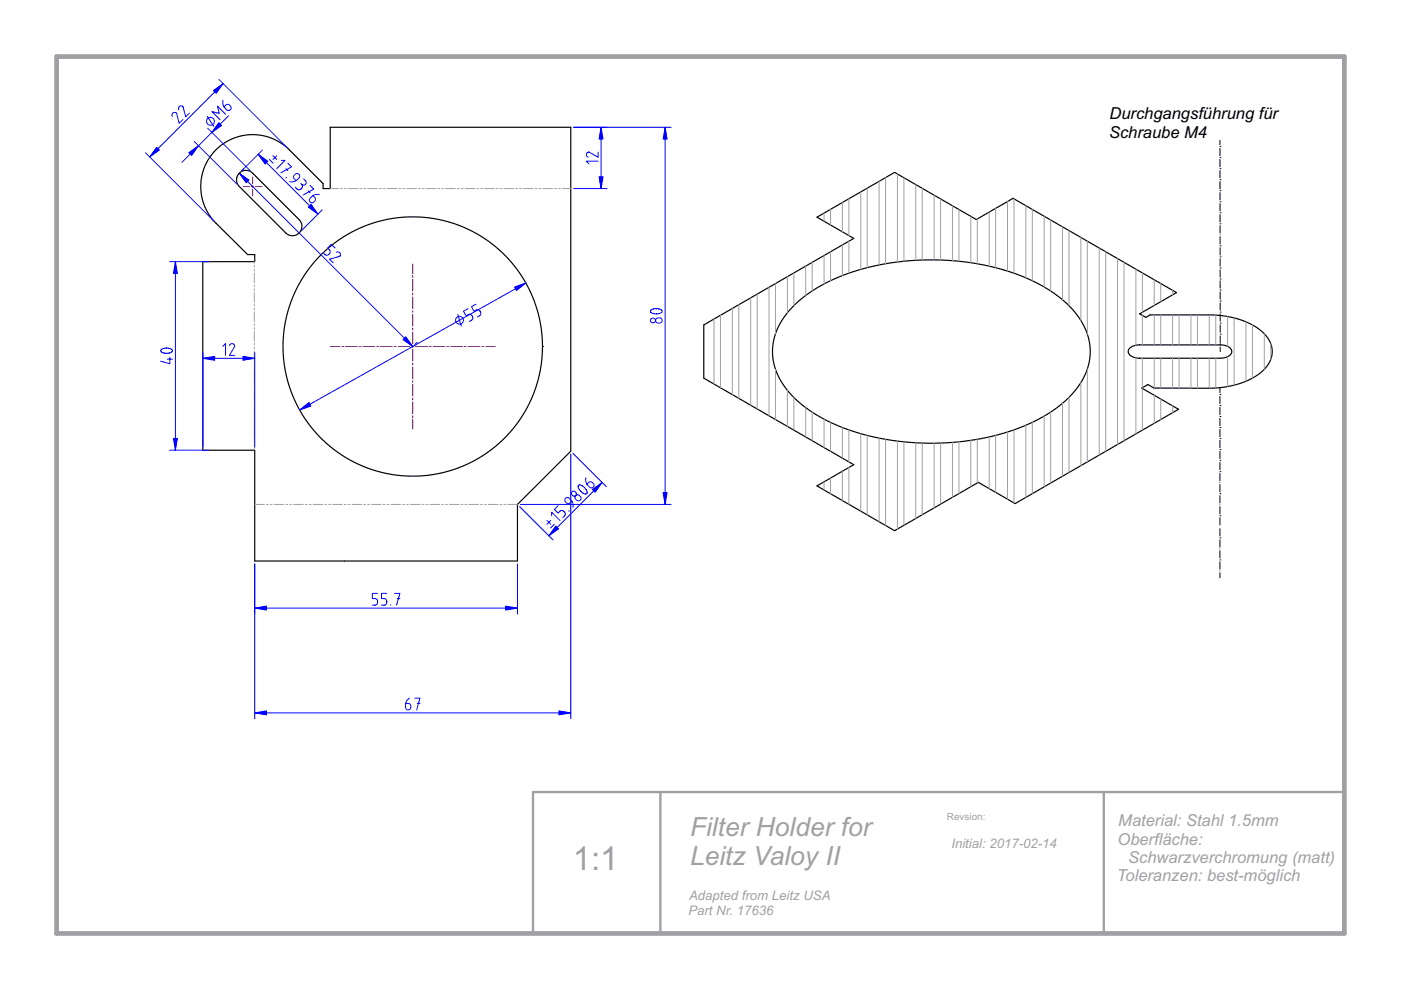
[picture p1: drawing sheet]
<svg xmlns="http://www.w3.org/2000/svg" width="297mm" height="210mm" viewBox="0 0 297 210" stroke-linecap="round" stroke-linejoin="round" font-family="sans-serif">
<g fill="none" stroke="#000" stroke-width=".25">
<path d="M45.8 31.8l2.4-1.9 2.9-1.1 1.5-.2h1.5l3 .5 2.1 1 2 1.5 7.3 7.3v1.1h1.5v-13h51v68.7l-11.3 11.3v11.9h-55.7v-23.4h-11v-40h11v-1.5h-1.5l-6.7-6.7-1.6-1.9-1-2.3-.4-1.4-.2-1.6 .2-3 .5-1.5 .6-1.4 .9-1.3zM115 73.5h.1M149.2 68.9l31.8-18.4-7.8-4.5 16.5-9.5 17.3 10 7.8-4.5 34.6 20-7.8 4.5 1.3 .8 1-.5h12.7l2.9 .2a13.2 13.2 0 0 1 9.4 4.9 5.2 5.2 0 0 1-1.6 7.1 17.8 17.8 0 0 1-11 3.3h-11.6l-1.3-.8-1.3 .8 7.8 4.5-34.7 20-7.8-4.5-17.7 10.2-16.5-9.5 7.8-4.5-31.8-18.3zM168.2 65a35.8 35.8 0 0 1 18.7-8.9 53.7 53.7 0 0 1 32.6 3.7 21.2 21.2 0 0 1 10.8 10.5 12.4 12.4 0 0 1-3.1 13.4 34.7 34.7 0 0 1-18.4 9.1 54 54 0 0 1-33.3-3.5 21.2 21.2 0 0 1-10.9-10.5 12.4 12.4 0 0 1 3.2-13.4z"/>
<circle cx="87.5" cy="73.5" r="27.5"/>
</g>
<g fill="none" stroke="#a0a0a4" stroke-width=".21">
<path d="M70 40h1.8M72.2 40h.4M73 40h.4M73.8 40h2.1M76.3 40h.4M77.1 40h.5M78 40h2M80.4 40h.5M81.3 40h.4M82.1 40h2.1M84.6 40h.4M85.4 40h.4"/>
<path d="M86.2 40h2.1M88.7 40h.4M89.5 40h.4M90.4 40h2M92.8 40h.4M93.7 40h.4M94.5 40h2M97 40h.4M97.8 40h.4M98.6 40h2.1M101.1 40h.4M101.9 40h.4"/>
<path d="M102.7 40h2.1M105.2 40h.4M106 40h.4M106.9 40h2M109.3 40h.5M110.2 40h.4M111 40h2.1M113.5 40h.4M114.3 40h.4M115.1 40h2.1M117.6 40h.4M118.4 40h.4"/>
<path d="M119.2 40h1.8M53.9 55.4v.4M53.9 56.3v.4M53.9 57.1v.4M53.9 57.9v2.1M53.9 60.4v.4M53.9 61.2v.4M53.9 62v2.1M53.9 64.5v.4M53.9 65.3v.4M53.9 66.2v2M53.9 68.6v.4"/>
<path d="M53.9 69.5v.4M53.9 70.3v2M53.9 72.8v.4M53.9 73.6v.4M53.9 74.4v2.1M53.9 76.9v.4M53.9 77.7v.4M53.9 78.5v2.1M53.9 81v.4M53.9 81.8v.4M53.9 82.7v2M53.9 85.1v.4"/>
<path d="M53.9 86v.4M53.9 86.8v2M53.9 89.3v.4M53.9 90.1v.4M53.9 90.9v2.1M53.9 93.4v.4M53.9 94.2v.4M53.9 95v.4M54 107h2.1M56.5 107h.4M57.3 107h.4M58.1 107h2.1"/>
<path d="M60.6 107h.4M61.4 107h.4M62.3 107h2M64.7 107h.4M65.6 107h.4M66.4 107h2M68.9 107h.4M69.7 107h.4M70.5 107h2.1M73 107h.4M73.8 107h.4M74.6 107h2.1"/>
<path d="M77.1 107h.4M77.9 107h.5M78.8 107h2M81.2 107h.5M82.1 107h.4M82.9 107h2.1M85.4 107h.4M86.2 107h.4M87 107h2.1M89.5 107h.4M90.3 107h.4M91.1 107h2.1"/>
<path d="M93.6 107h.4M94.4 107h.5M95.3 107h2M97.8 107h.4M98.6 107h.4M99.4 107h2.1M101.9 107h.4M102.7 107h.4M103.5 107h2.1M106 107h.4M106.8 107h.4M107.7 107h2"/>
</g>
<g fill="none" stroke="#f00" stroke-width=".21">
<path d="M51.6 39.5h1.3M53.4 39.5h.4M53.6 37.5v1.4M53.6 39.3v.4M54.2 39.5h1.4M53.6 40.2v1.3M87.5 56v2M87.5 58.4v.4M87.5 59.2v2.5M70 73.5h2M72.4 73.5h.5M73.3 73.5h2.4"/>
<path d="M76.2 73.5h.4M77 73.5h2.5M79.9 73.5h.4M80.7 73.5h2.5M83.6 73.5h.4M84.4 73.5h2.5M87.3 73.5h.4M87.5 62.1v.4M87.5 62.9v2.5M87.5 65.8v.4M87.5 66.7v2.4M87.5 69.5v.5"/>
<path d="M87.5 70.4v2.4M87.5 73.3v.4M87.5 74.1v2.5M87.5 77v.4M87.5 77.8v2.5M88.1 73.5h2.5M91 73.5h.4M91.8 73.5h2.5M94.7 73.5h.4M95.6 73.5h2.4M98.4 73.5h.5M99.3 73.5h2.5"/>
<path d="M102.2 73.5h.4M103 73.5h2M87.5 80.7v.4M87.5 81.5v2.5M87.5 84.4v.4M87.5 85.2v2.5M87.5 88.1v.4M87.5 88.9v2.1"/>
</g>
<path d="M140 167.9v30M234 167.9v30M285 167.9h-172v30" fill="none" stroke="#a0a0a4" stroke-width=".5"/>
<path d="M12 12h273v185.9h-273z" fill="none" stroke="#a0a0a4" stroke-width="1"/>
<path d="M50.7 36.7l36.8 36.8M51.6 35.8l-.4 .5M88.4 72.6l-.4 .4" fill="none" stroke="#00f" stroke-width=".21"/>
<path d="M85.4 72l.6-.6 1.5 2.1z" fill="#00f"/>
<path d="M85.4 72l.6-.6 1.5 2.1z" fill="#00f" stroke="#00f" stroke-width=".21"/>
<path d="M50.7 36.7l2.1 1.5-.6 .6z" fill="#00f"/>
<path d="M50.7 36.7l2.1 1.5-.6 .6z" fill="#00f" stroke="#00f" stroke-width=".21"/>
<path d="M71 52.6l-.7-.8-.8 .8 .4 .4a.71 .71 0 0 1-.1 .9 .71 .71 0 0 1-.9 .1l-.4-.4M71.3 53.5a.54 .54 0 0 1 .8 .1 .54 .54 0 0 1-.2 .8l-2 .5 .7 .8M111.5 60l-48 26.9" fill="none" stroke="#00f" stroke-width=".21"/>
<path d="M63.5 86.9l2-1.5 .4 .7z" fill="#00f"/>
<path d="M63.5 86.9l2-1.5 .4 .7z" fill="#00f" stroke="#00f" stroke-width=".21"/>
<path d="M109.1 60.9l2.4-.9-2 1.6z" fill="#00f"/>
<path d="M109.1 60.9l2.4-.9-2 1.6z" fill="#00f" stroke="#00f" stroke-width=".21"/>
<g fill="none" stroke="#00f" stroke-width=".21">
<path d="M46.4 16.8l14.5 14.5M47.3 17.7l-15.6 15.6M30.9 32.4l14.4 14.5M97.1 66.7l.7 2.4M99.2 65.4l-.9 .6 .5 1 .5-.3a.71 .71 0 0 1 .8 .3 .71 .71 0 0 1-.1 .9l-.5 .3M100.9 64.5l-.9 .5 .5 1 .5-.3a.71 .71 0 0 1 .8 .4 .71 .71 0 0 1-.1 .8l-.5 .3"/>
<circle cx="97.4" cy="67.9" r=".83"/>
</g>
<path d="M45.2 19.2l2.1-1.5-1.5 2.1z" fill="#00f"/>
<path d="M45.2 19.2l2.1-1.5-1.5 2.1z" fill="#00f" stroke="#00f" stroke-width=".21"/>
<path d="M33.2 31.2l.6 .6-2.1 1.5z" fill="#00f"/>
<path d="M33.2 31.2l.6 .6-2.1 1.5z" fill="#00f" stroke="#00f" stroke-width=".21"/>
<path d="M36.5 24.7a.54 .54 0 0 1 .2-.8 .54 .54 0 0 1 .8 .2l.5 2 .8-.7M37.9 23.3a.54 .54 0 0 1 .2-.8 .54 .54 0 0 1 .7 .2l.6 2.1 .8-.8M121.5 96.1l7 7.1M110.2 107.4l7 7.1M127.7 102.3l-11.3 11.3" fill="none" stroke="#00f" stroke-width=".21"/>
<path d="M125.6 103.8l2.1-1.5-1.5 2.1z" fill="#00f"/>
<path d="M125.6 103.8l2.1-1.5-1.5 2.1z" fill="#00f" stroke="#00f" stroke-width=".21"/>
<path d="M117.8 111.5l.6 .6-2 1.5z" fill="#00f"/>
<path d="M117.8 111.5l.6 .6-2 1.5z" fill="#00f" stroke="#00f" stroke-width=".21"/>
<g fill="none" stroke="#00f" stroke-width=".21">
<path d="M35.9 55.5h8.5M37.2 55.5v40M35.9 95.5h8.5M116 110.4l.8 .7M116.8 110.4l-.8 .7M117 109.4v-.8l1.7 1.8M117.5 111.1l-.7 .8M118.3 107.2l-.8 .8 .8 .8 .4-.4a.71 .71 0 0 1 .9 .1 .71 .71 0 0 1 .1 .9l-.4 .4M120.6 108.3l.1 .1M121.3 106.3l-.4 .3a.67 .67 0 0 1-1-.1 .67 .67 0 0 1 .3-1 1.72 1.72 0 0 1 1.3 2.1M122.1 105.1a.67 .67 0 0 1 .9 .1 .67 .67 0 0 1-.2 1 .74 .74 0 0 1-.7-.3 .74 .74 0 0 1 0-.8zM122.7 102.9h.4l.8 .5 .6 .8-.1 .5h-.5l-.8-.5-.5-.8z"/>
<path d="M124.2 101.3a1.71 1.71 0 0 0 1.3 2.1 .67 .67 0 0 0 .3-.9 .67 .67 0 0 0-1-.2l-.4 .4"/>
<circle cx="121.7" cy="104.7" r=".52"/>
</g>
<path d="M36.8 93h.8l-.4 2.5z" fill="#00f"/>
<path d="M36.8 93h.8l-.4 2.5z" fill="#00f" stroke="#00f" stroke-width=".21"/>
<path d="M37.2 55.5l.4 2.5h-.8z" fill="#00f"/>
<path d="M37.2 55.5l.4 2.5h-.8z" fill="#00f" stroke="#00f" stroke-width=".21"/>
<path d="M41.2 30l9.1 9.1M44 27.2l9.1 9.1M48.5 24.5l-9.9 9.9M34.2 74.1l.6-.2 .9-.1 .6 .2 .3 .4-.5 .4-1.2 .1-.7-.3-.1-.2zM35.5 76.2h1.1M36 75.7v1.4l-1.9-.5" fill="none" stroke="#00f" stroke-width=".21"/>
<path d="M50.7 36.7l.6-.4 .7-.2 .7 .1 .7 .3 10 10.1 .5 .6 .1 .8-.2 .8-.4 .6-.6 .4-.7 .2-.7-.1-.6-.3-10.1-10.1-.4-.6-.1-.8 .1-.8zM239.5 73.8l.8-.5 1.2-.2h17.3l1 .2 .7 .3 .5 .5 .2 .5-.2 .5-.5 .4-1.5 .4h-17.5l-1.2-.2-.8-.5-.3-.7z" fill="none" stroke="#000" stroke-width=".25"/>
<g fill="none" stroke="#a0a0a4" stroke-width=".21">
<path d="M183.9 39.9v16.9M186.4 38.4v17.8M187.8 37.7v18.2M190.3 36.9v18.6M191.6 37.7v17.7M194.2 39.1v16.1M195.5 39.9v15.2M166.9 58.7v7.6M168.3 57.9v6.9M170.8 56.4v6.2M172.2 55.6v6.1M174.7 45.2v1.7"/>
<path d="M174.7 54.2v6M176.1 44.4v3.3M176.1 53.4v6.1M178.6 42.9v6.3M178.6 51.9v6.5M180 42.1v7.8M180 51.1v6.8M182.5 40.7v16.4M198.1 41.4v13.7M199.4 42.2v12.9M201.9 43.6v11.7M203.3 44.4v11"/>
<path d="M205.8 45.9v9.8M207.2 46.4v9.5M209.7 45v11.4M211.1 44.2v12.6M213.6 42.7v14.8M215 42.2v15.7M217.5 43.6v15.3M218.9 44.4v15.1M221.4 45.9v14.9M222.8 46.6v15.1M225.3 48.1v15.5M226.6 48.9v15.9"/>
<path d="M229.2 50.3v17.7M230.5 51.1v19.7M233.1 52.6v43.9M234.4 53.4v42.3M236.9 54.8v39.4M238.3 55.6v37.8M240.8 57.1v16.1M242.2 57.9v8.3M244.7 59.3v5.5M151.4 67.6v13.8M152.8 66.8v15.4M155.3 65.4v18.3"/>
<path d="M156.6 64.6v19.9M159.2 63.2v22.7M160.5 62.4v24.3M163 60.9v27.3M164.4 60.1v10.7M164.4 78.3v10.7M230.5 78.2v19.7M240.8 75.9v16.1M242.2 66.9v6.2M242.2 75.9v6.3M244.7 66.8v6.3M244.7 75.9v6.4"/>
<path d="M246.1 60.1v3.9M246.1 66.8v6.3M246.1 75.9v6.4M248.6 61.6v.9M248.6 66.8v6.3M248.6 75.9v6.4M250 66.8v6.3M250 75.9v6.4M252.5 66.8v6.3M252.5 75.9v6.4M253.9 66.8v6.3M253.9 75.9v6.4"/>
<path d="M256.4 66.8v6.3M256.4 75.9v6.4M257.8 66.8v6.3M257.8 75.9v6.4M260.3 67.1v6.3M260.3 75.6v6.4M261.7 67.4v14.3M264.2 68.2v12.6M265.5 68.9v11.3M268.1 70.8v7.5M269.4 72.9v3.3M166.9 82.7v7.7"/>
<path d="M168.3 84.3v6.9M170.8 86.4v6.2M172.2 87.4v6M174.7 88.9v6M176.1 89.6v6.1M178.6 90.6v6.5M178.6 99.9v6.2M180 91.1v6.8M180 99.1v7.8M182.5 91.9v16.5M183.9 92.3v16.9M186.4 92.9v17.7"/>
<path d="M187.8 93.1v18.3M190.3 93.5v18.7M191.6 93.7v17.7M194.2 93.9v16M195.5 93.9v15.2M198.1 94v13.7M199.4 93.9v13M201.9 93.8v11.6M203.3 93.7v10.9M205.8 93.4v9.8M207.2 93.1v9.3M209.7 92.6v11"/>
<path d="M211.1 92.3v12.1M213.6 91.6v14.2M215 91.1v15.5M217.5 90.2v15.3M218.9 89.5v15.2M221.4 88.2v15M222.8 87.4v15M225.3 85.5v15.5M226.6 84.2v16M229.2 81.1v17.6M242.2 82.4v8.8M244.7 83.8v6"/>
<path d="M246.1 84.6v4.4M248.6 86.1v1.4M174.7 102.2v1.7M176.1 101.4v3.3"/>
</g>
<path d="M46.4 26l.6 .6-2.1 1.5z" fill="#00f"/>
<path d="M46.4 26l.6 .6-2.1 1.5z" fill="#00f" stroke="#00f" stroke-width=".21"/>
<path d="M40 32.4l2.1-1.5-1.5 2.1z" fill="#00f"/>
<path d="M40 32.4l2.1-1.5-1.5 2.1z" fill="#00f" stroke="#00f" stroke-width=".21"/>
<g fill="none" stroke="#00f" stroke-width=".21">
<path d="M43.9 24.6l1.4 2.2M47.3 21.3a1.71 1.71 0 0 0 1.3 2.1 .67 .67 0 0 0 .2-.9 .67 .67 0 0 0-.9-.2l-.4 .4M47.9 24.2l-1.8-1.7 .4 1.5-1.6-.3 1.8 1.7M54.7 32.7l12.7 12.7M55.6 31.8l-4.4 4.5M68.3 44.5l-4.4 4.5"/>
<circle cx="44.6" cy="25.7" r=".83"/>
</g>
<path d="M54.7 32.7l2.1 1.5-.6 .6z" fill="#00f"/>
<path d="M54.7 32.7l2.1 1.5-.6 .6z" fill="#00f" stroke="#00f" stroke-width=".21"/>
<path d="M65.4 43.9l.5-.6 1.5 2.1z" fill="#00f"/>
<path d="M65.4 43.9l.5-.6 1.5 2.1z" fill="#00f" stroke="#00f" stroke-width=".21"/>
<g fill="none" stroke="#00f" stroke-width=".21">
<path d="M57.1 33.8l.8 .8M57.9 33l.8 .8M58.7 33l-.8 .8M59.7 34h.7l-1.7 1.8M60.6 35.8l.4 .4M60.7 37.6l-.1 .1M61 34.6l.8 .8-2.2 1.3M62.8 38.3l-.4-.4a.67 .67 0 0 1 .2-.9 .67 .67 0 0 1 .9 .2 1.72 1.72 0 0 1-2.1 1.3M63.8 38.9l.2 .2M64 39.1a.71 .71 0 0 1-.1 .9 .71 .71 0 0 1-.9 .1l-.4-.4M64.4 37.9l.4 .4a.56 .56 0 0 1 0 .8 .56 .56 0 0 1-.8 0M65.7 39.3l.8 .8-2.2 1.3"/>
<path d="M65.4 40.5l.3 .4M67.7 41.3a1.71 1.71 0 0 0-2.1 1.3 .67 .67 0 0 0 1 .2 .67 .67 0 0 0 .1-.9l-.3-.4M54 128.9h55.7"/>
</g>
<g fill="none" stroke="#000" stroke-width=".21">
<path d="M258.7 29.7v1M258.7 31.1h.1M258.7 31.5v1.5M258.7 33.4h.1M258.7 33.8v1.6M258.7 35.8h.1M258.7 36.1v1.6M258.7 38.1h.1M258.7 38.5v1.5M258.7 40.4h.1M258.7 40.8v1.6M258.7 42.8h.1"/>
<path d="M258.7 43.2v1.5M258.7 45.1h.1M258.7 45.5v1.6M258.7 47.5h.1M258.7 47.8v1.6M258.7 49.8h.1M258.7 50.2v1.5M258.7 52.1h.1M258.7 52.5v1.6M258.7 54.5h.1M258.7 54.9v1.5M258.7 56.8h.1"/>
<path d="M258.7 57.2v1.6M258.7 59.1h.1M258.7 59.5v1.6M258.7 61.5h.1M258.7 61.9v1.5M258.7 63.8h.1M258.7 64.2v1.6M258.7 66.2h.1M258.7 66.6v1.5M258.7 68.5h.1M258.7 68.9v1.6M258.7 70.8h.1"/>
<path d="M258.7 71.2v1.6M258.7 73.2h.1M258.7 73.6v.9M258.7 97.7h.1M258.7 95.3h.1M258.7 93h.1M258.7 90.6h.1M258.7 88.3h.1M258.7 86h.1M258.7 83.6h.1M258.7 82.2v1M258.7 84v1.6"/>
<path d="M258.7 86.4v1.5M258.7 88.7v1.6M258.7 91v1.6M258.7 93.4v1.5M258.7 95.7v1.6M258.7 98.1v1.5M258.7 118.7h.1M258.7 114h.1M258.7 109.4h.1M258.7 104.7h.1M258.7 100h.1M258.7 100.4v1.6"/>
<path d="M258.7 102.3h.1M258.7 102.7v1.6M258.7 105.1v1.5M258.7 107h.1M258.7 107.4v1.6M258.7 109.8v1.5M258.7 111.7h.1M258.7 112.1v1.5M258.7 114.4v1.6M258.7 116.4h.1M258.7 116.8v1.5M258.7 119.1v1.6"/>
<path d="M258.7 121.1h.1M258.7 121.4v1.1"/>
</g>
<path d="M54 128.9l2.5-.4v.8z" fill="#00f"/>
<path d="M54 128.9l2.5-.4v.8z" fill="#00f" stroke="#00f" stroke-width=".21"/>
<path d="M107.2 128.5l2.5 .4-2.5 .4z" fill="#00f"/>
<path d="M107.2 128.5l2.5 .4-2.5 .4z" fill="#00f" stroke="#00f" stroke-width=".21"/>
<path d="M141 27v80M54 119.6v10.6M109.7 119.6v10.6M80.1 125.8h-1.2v1.1h.6a.71 .71 0 0 1 .6 .7 .71 .71 0 0 1-.6 .7h-.6M82 125.8h-1.1v1.1h.5a.71 .71 0 0 1 .6 .7 .71 .71 0 0 1-.6 .7h-.5M82.8 128.2v.1M83.7 125.8h1.1l-.7 2.5M84.2 126.9h.6" fill="none" stroke="#00f" stroke-width=".21"/>
<path d="M140.6 104.5h.8l-.4 2.5z" fill="#00f"/>
<path d="M140.6 104.5h.8l-.4 2.5z" fill="#00f" stroke="#00f" stroke-width=".21"/>
<path d="M141 27l.4 2.5h-.8z" fill="#00f"/>
<path d="M141 27l.4 2.5h-.8z" fill="#00f" stroke="#00f" stroke-width=".21"/>
<g fill="none" stroke="#00f" stroke-width=".21">
<path d="M121.6 27h20.7M127.4 27v13M138 65.7l.6-.2h.9l.6 .1 .3 .4-.5 .4-1.1 .1-.8-.2-.1-.3zM139.1 67.7a.65 .65 0 0 1 1-.3 .65 .65 0 0 1 0 1 .66 .66 0 0 1-.8 0 .66 .66 0 0 1-.2-.7zM110.3 107h32"/>
<circle cx="138.5" cy="67.9" r=".52"/>
</g>
<path d="M127 37.5h.9l-.5 2.5z" fill="#00f"/>
<path d="M127 37.5h.9l-.5 2.5z" fill="#00f" stroke="#00f" stroke-width=".21"/>
<path d="M127.4 27l.5 2.5h-.9z" fill="#00f"/>
<path d="M127.4 27l.5 2.5h-.9z" fill="#00f" stroke="#00f" stroke-width=".21"/>
<path d="M121.6 40h7.1M121.6 27h7.1M126.8 34.2h-2.5l.6 .5M126.8 32.2v1.1l-1.8-1a.54 .54 0 0 0-.7 .4 .54 .54 0 0 0 .4 .6M54 151.2h67" fill="none" stroke="#00f" stroke-width=".21"/>
<path d="M54 151.2l2.5-.5v.9z" fill="#00f"/>
<path d="M54 151.2l2.5-.5v.9z" fill="#00f" stroke="#00f" stroke-width=".21"/>
<path d="M118.5 150.7l2.5 .5-2.5 .4z" fill="#00f"/>
<path d="M118.5 150.7l2.5 .5-2.5 .4z" fill="#00f" stroke="#00f" stroke-width=".21"/>
<path d="M43 76h11M121 96.3v56.1M54 119.6v32.8M86.8 148a1.71 1.71 0 0 0-.5 2.4 .67 .67 0 0 0 .8-.5 .67 .67 0 0 0-.6-.8h-.5M87.9 148h1.1l-.7 2.5M88.5 149.1h.5" fill="none" stroke="#00f" stroke-width=".21"/>
<path d="M43 76l2.5-.4v.8z" fill="#00f"/>
<path d="M43 76l2.5-.4v.8z" fill="#00f" stroke="#00f" stroke-width=".21"/>
<path d="M51.5 75.6l2.5 .4-2.5 .4z" fill="#00f"/>
<path d="M51.5 75.6l2.5 .4-2.5 .4z" fill="#00f" stroke="#00f" stroke-width=".21"/>
<path d="M43 74.7v20.1M47.3 73.4l.5-.6v2.5M48.7 73.3a.54 .54 0 0 1 .6-.5 .54 .54 0 0 1 .4 .7l-1.1 1.8h1.2M54 74.7v20.1" fill="none" stroke="#00f" stroke-width=".21"/>
<text font-size="7" fill="#a0a0a4" x="121.4" y="184.4">1:1</text>
<g font-size="5.6" fill="#a0a0a4">
<text x="146.3" y="177.3">Filter Holder for</text>
<text x="146.3" y="183.5">Leitz Valoy II</text>
</g>
<g font-size="3.5">
<text x="235.1" y="29.2">Schraube M4</text>
<text x="235.2" y="25.3">Durchgangsführung für</text>
</g>
<g font-size="3.5" fill="#a0a0a4">
<text x="236.9" y="179.1">Oberfläche:</text>
<text x="237.1" y="175.2">Material: Stahl 1.5mm</text>
<text x="239.2" y="183">Schwarzverchromung (matt)</text>
<text x="236.8" y="186.9">Toleranzen: best-möglich</text>
</g>
<g font-size="2.8" fill="#a0a0a4">
<text x="201.7" y="179.8">Initial: 2017-02-14</text>
<text x="146.1" y="190.9">Adapted from Leitz USA</text>
<text x="145.9" y="194">Part Nr. 17636</text>
</g>
<text font-size="2.1" fill="#a0a0a4" x="200.8" y="173.8">Revsion:</text>
</svg>
